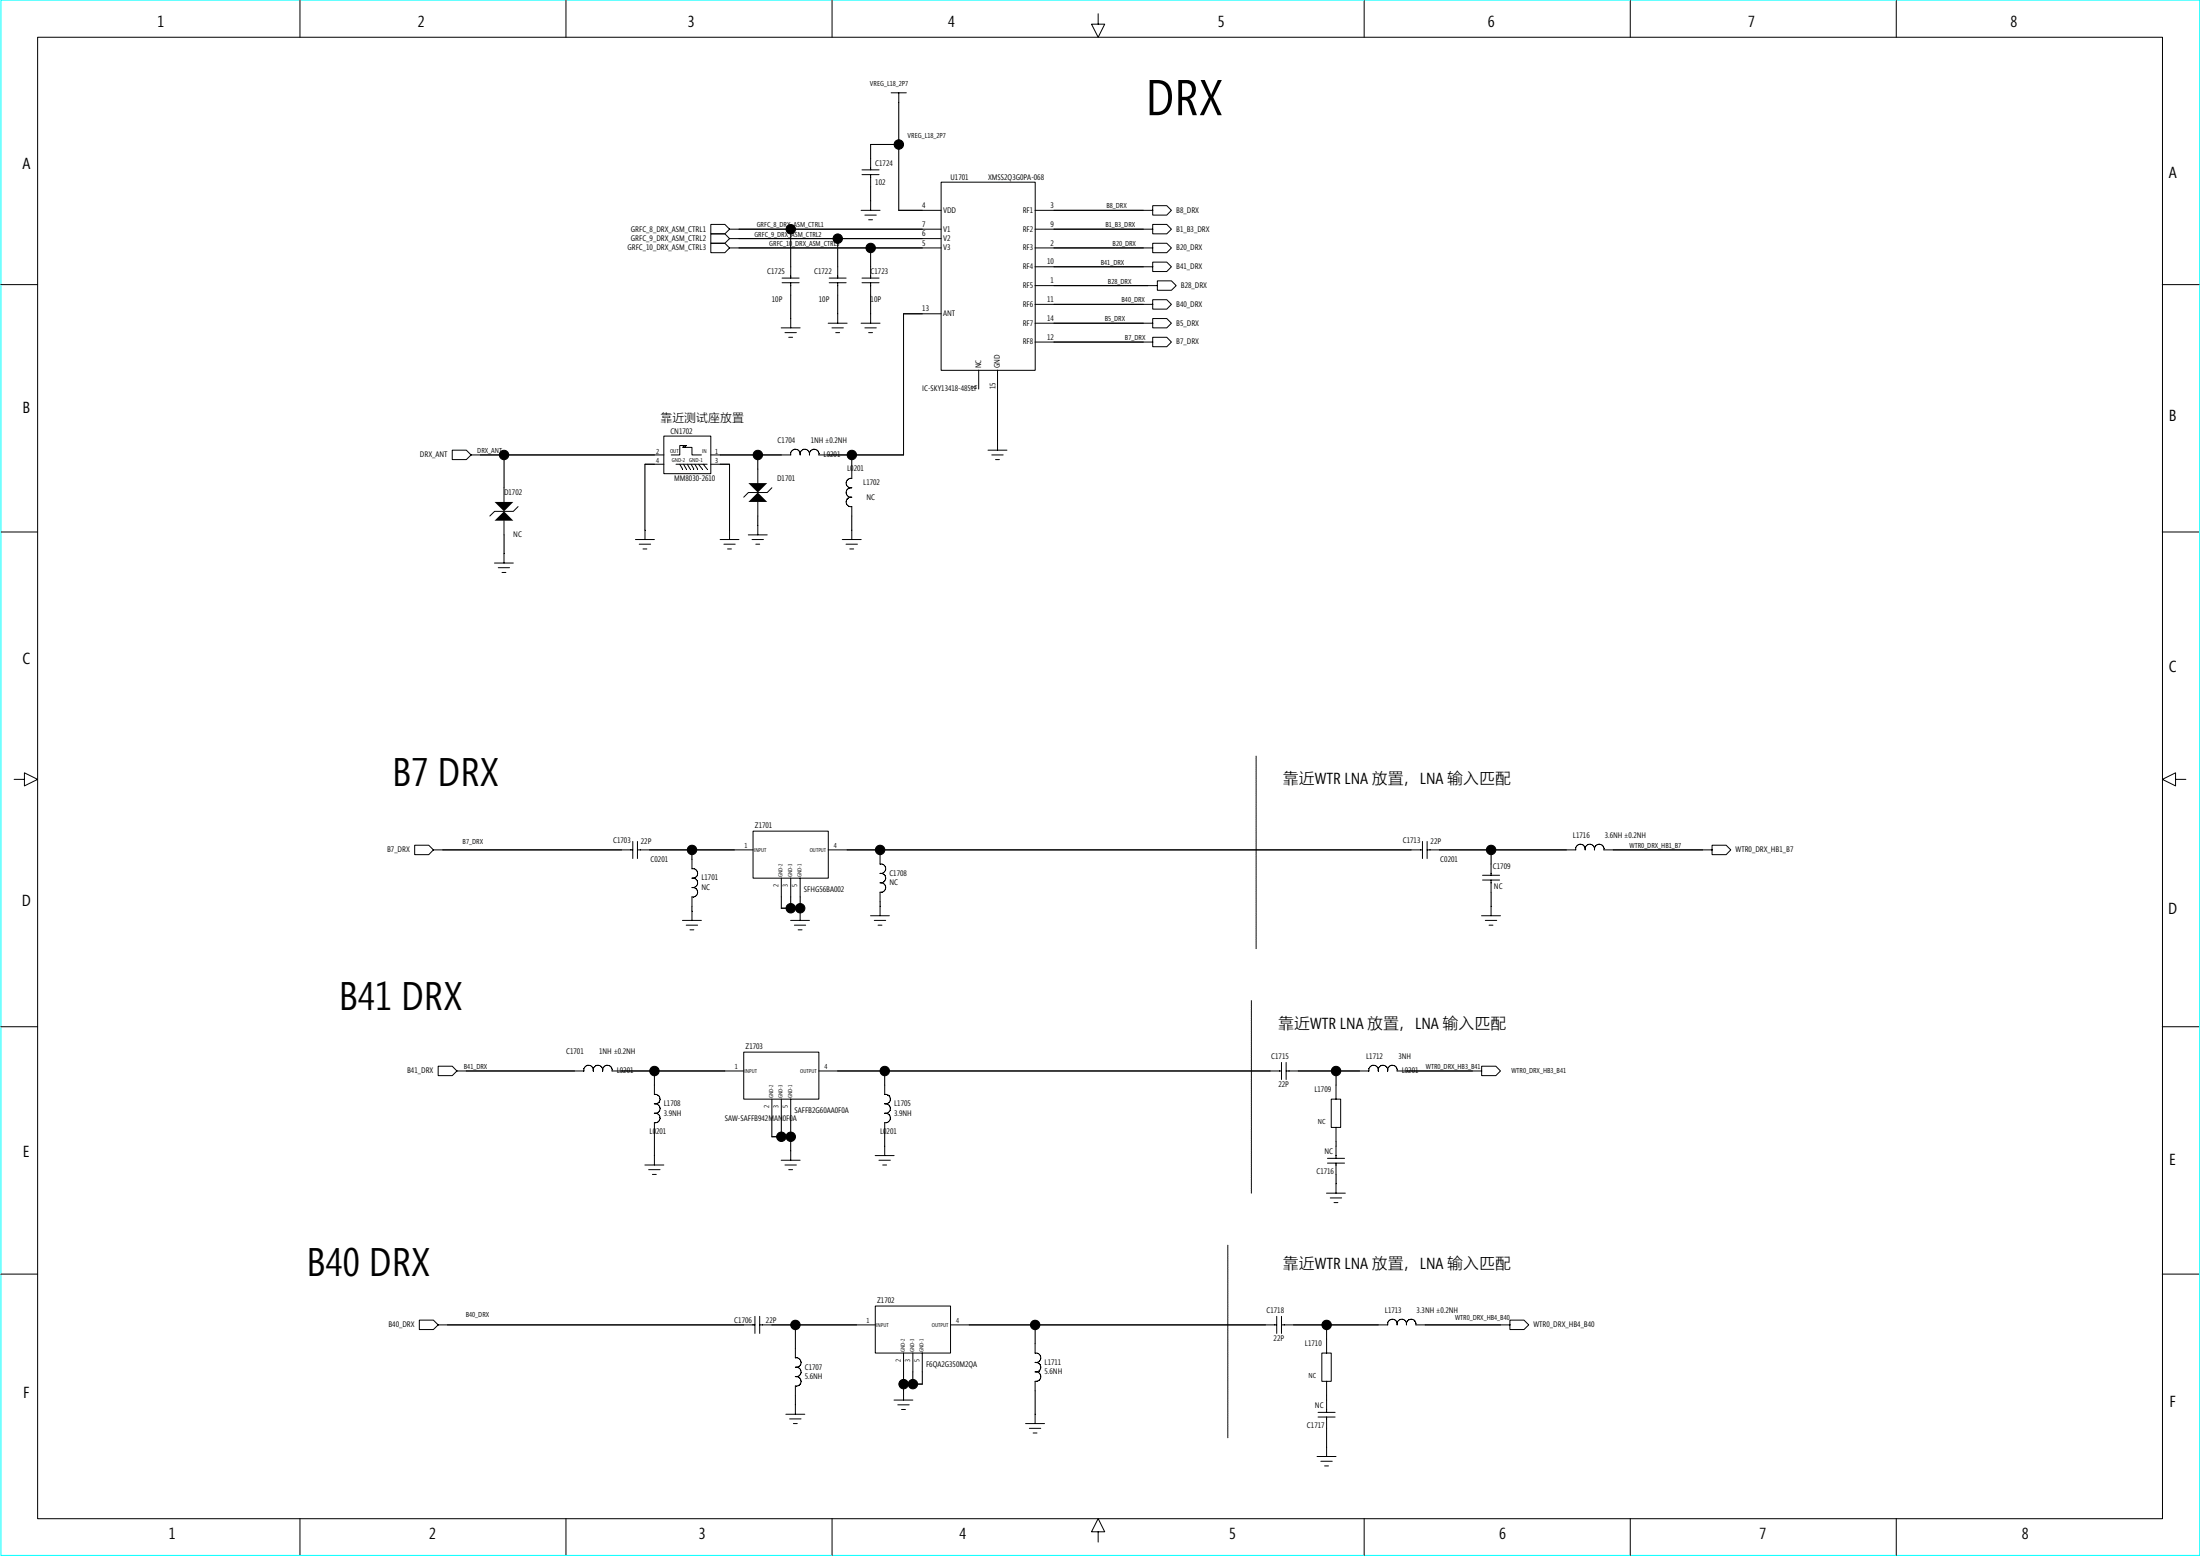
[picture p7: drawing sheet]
<svg xmlns="http://www.w3.org/2000/svg" width="420mm" height="297mm" viewBox="0 0 420 297" stroke-linecap="round" stroke-linejoin="round" font-family="sans-serif">
<path d="M.2 0h419.9v296.9h-419.9z" fill="none" stroke="#0ff" stroke-width=".19"/>
<g fill="none" stroke="#000" stroke-width=".19">
<path d="M7.2 7.1h405.8v282.8h-405.8zM57.3 .1v7M108.1 .1v7M158.9 .1v7M170.2 17.7h2.9M171.7 17.7l-.1 22.5h8.2M209.7 2.6v2h1.3l-1.3 2.5-1.2-2.5h1.2M260.5 .1v7M311.4 .1v7M362.2 .1v7M164.6 33.3h3.3M164.6 32.4h3.3"/>
<path d="M166.3 27.6h5.4M166.3 27.6v4.8M166.3 33.3v6.9M179.7 34.8h18v35.9h-18zM220.1 39.3h2.7l.9 .9-.9 .9h-2.7zM.2 54.3h7M135.8 42.8h2.6l.9 1-.9 .8h-2.6zM135.8 44.6h2.6l.9 1-.9 .8h-2.6zM135.8 46.4h2.6l.9 .9-.9 .9h-2.6zM139.3 43.8h40.5M139.3 47.3h40.5M139.3 45.6h40.5"/>
<path d="M149.4 54h3.2M149.4 53.1h3.2M151 43.8v9.3M151 54v8.6M158.4 54h3.2M158.4 53.1h3.2M160 45.6v7.5M160 54v7.7M164.5 40.2h3.6M164.6 54h3.3M164.6 53.1h3.3M165.2 41.1h2.2"/>
<path d="M165.9 42h.7M166.3 47.3v5.8M166.3 54v7.7M179.8 59.9h-7.3l.1 27-16.2-.1a.89 .89 0 0 0-1.1-1M197.7 40.2h22.5M197.7 43.8h22.5M197.7 47.3h22.5M197.7 50.9h22.5M197.7 54.5h23.4M197.7 58.1h22.5M220.1 46.4h2.7l.9 .9-.9 .9h-2.7zM220.1 50h2.7l.9 .9-.9 .9h-2.7z"/>
<path d="M220.1 42.8h2.7l.9 1-.9 .8h-2.7zM220.1 57.2h2.7l.9 .9-.9 .9h-2.7zM221 53.6h2.7l.9 .9-.9 .9h-2.7zM413 54.3h7M149.2 62.6h3.6M149.9 63.5h2.2M150.6 64.4h.8M158.2 61.7h3.6M158.9 62.6h2.2M159.6 63.5h.7M164.5 61.7h3.6M165.2 62.6h2.2"/>
<path d="M165.9 63.5h.7M186.9 70.7v3.6M190.5 70.7v15.2M197.7 61.7h22.5M197.7 65.3h22.5M220.1 60.8h2.7l.9 .9-.9 .9h-2.7zM220.1 64.4h2.7l.9 .9-.9 .9h-2.7zM86.4 85.9h2.7l.9 .9-.9 .9h-2.7zM89.9 86.8h36.9M96.3 86.8v9M96.3 99.4v8.1M98.9 96.7l-.9 .9h-3.5l-1 .9"/>
<path d="M123.2 88.6h3.6M123.2 88.6v14.4M126.8 83.2h9v7.2h-9zM129.1 88.6h6M129.8 88.6l.6 .9M130.4 85.4h1.8v1.4h1.8M130.4 85h.7l-.4 .4zM130.5 88.6l.6 .9M131.1 85h-1.3v1.8h-1.6M131.3 88.6l.5 .9M132 88.6l.5 .9M132.7 88.6l.5 .9"/>
<path d="M133.4 88.6l.7 .9M134.3 88.6l.7 .9M135.7 88.6h3.6v14.4M144.7 86.8v5.4M144.7 95.8v6.3M147.4 93.1l-.9 .9h-3.6l-.9 .9M151.7 85.8h.3a.88 .88 0 0 1 .8 .8M151.7 85.8l-.6 .4-.1 .6h-15.3M155.3 85.8l-.2 .1a.87 .87 0 0 0-.5 .9 .91 .91 0 0 0-.9-1 .91 .91 0 0 0-.9 1v-.2M162.4 93.1a.91 .91 0 0 0-.8 1 .91 .91 0 0 0 1.1 .8h-.3M162.4 94.9a.91 .91 0 0 0-.8 1 .91 .91 0 0 0 1.1 .8M162.7 86.8v4.6a.9 .9 0 0 0-1.1 .8 .9 .9 0 0 0 1.1 .9h-.3"/>
<path d="M162.7 96.7v6.3M188.7 85.9h3.6M189.4 86.8h2.2M190.1 87.7h.8M.2 101.6h7M94.4 107.5h3.6M95.2 108.4h2.1M95.9 109.3h.7M121.4 103h3.6M122.1 103.9h2.2M122.8 104.8h.7M137.5 103h3.6"/>
<path d="M138.2 103.9h2.2M138.9 104.8h.8M142.9 102.1h3.6M143.6 103h2.2M144.3 103.9h.8M160.9 103h3.6M161.6 103.9h2.2M162.3 104.8h.7M413 101.6h7M2.7 148.8h2v-1.3l2.5 1.3-2.5 1.2v-1.2M143.8 158.7h14.4v8.9h-14.4zM415.5 148.8v-1.3l-2.5 1.3 2.5 1.2v-1.2h2"/>
<path d="M79.2 161.4h2.7l.9 .8-.9 1h-2.7zM82.8 162.2h38.1M120.9 160.6v3.3M121.7 162.2h22.1M121.7 160.6v3.3M130.3 175.7h3.7M131.1 176.6h2.1M131.8 177.5h.7M132.2 162.2v3.7M132.2 165.8a.91 .91 0 0 1 1 .8 .91 .91 0 0 1-.8 1M132.4 169.4h-.2a.9 .9 0 0 1 1 .9 .9 .9 0 0 1-1 .9v4.5M132.4 167.6h-.2a.91 .91 0 0 1 1 .8 .91 .91 0 0 1-.8 1"/>
<path d="M149.2 173.4h3.6M149.2 167.6v5.8M151 175.7h3.6M151 167.6v5.8M151.7 176.6h2.2M152.4 177.5h.8M152.8 167.6v8.1M158.2 162.2h113.5M166.3 174.8h3.6M167 175.7h2.2M167.7 176.6h.7M168.1 164.9a.92 .92 0 0 1 1 .8 .92 .92 0 0 1-.8 1.1"/>
<path d="M168.1 162.2v2.8M168.2 166.7h-.1a.92 .92 0 0 1 1.1 .9 .92 .92 0 0 1-1.1 .9 .9 .9 0 0 1 1 .9 .9 .9 0 0 1-1 .9v4.5M271.7 160.6v3.3M272.6 160.6v3.3M282.9 174.8h3.7M283.1 168h3.3M283.1 167.1h3.3M283.7 175.7h2.1M284.4 176.6h.7M284.8 162.2v4.9M284.8 168v6.8M302.7 162a.9 .9 0 0 0-1-.8 .9 .9 0 0 0-.7 1h-28.4"/>
<path d="M302.7 162v.2a.91 .91 0 0 1 .9-1 .91 .91 0 0 1 .9 1M306.3 162.2h20.7M306.3 162.2a.92 .92 0 0 0-.9-1 .92 .92 0 0 0-.9 1.1M327 161.4h2.7l.8 .8-.8 1h-2.7zM.2 196h7M413 196h7M83.7 203.5h2.7l.9 .9-.9 .9h-2.7zM87.2 204.4h24.3a.9 .9 0 0 1 .9-1.1 .9 .9 0 0 1 .9 1.1M115.1 204.4a.92 .92 0 0 0-.9-1 .92 .92 0 0 0-.9 1.1M115.8 203.4l.7 .1a.83 .83 0 0 1 .4 .9h25.2M115.8 203.4l-.6 .4-.1 .7M125 210.7h.1"/>
<path d="M125 212.5a.92 .92 0 0 1 1.1 .9 .92 .92 0 0 1-1.1 .9M125 204.4v4.6M125 214.3v8.1M125 210.7a.92 .92 0 0 1 1.1 .9 .92 .92 0 0 1-1.1 .9M125 208.9a.91 .91 0 0 1 1 .8 .91 .91 0 0 1-.8 1M142 200.9h14.4v8.9h-14.4zM147.4 217h3.6M147.4 209.8v7.2M149.2 209.8v7.2M151 209.8v11.7M156.4 204.4h88.3M168.9 210.7h.2"/>
<path d="M168.9 212.5h.2M169 204.4v4.6M169 214.3v6.3M169 210.7a.92 .92 0 0 1 1 .8 .92 .92 0 0 1-.8 1M169 208.9a.91 .91 0 0 1 1 .8 .91 .91 0 0 1-.8 1M169 212.5a.92 .92 0 0 1 1 .9 .92 .92 0 0 1-1 .9M244.7 202.8v3.3M245.6 204.4h15.9a.9 .9 0 0 1 .8-1.1 .9 .9 0 0 1 .9 1.1M245.6 202.8v3.3M254.2 209.8h1.8v5.4h-1.8zM255.2 204.4v5.4M255.2 215.2v5.9"/>
<path d="M265 204.4a.92 .92 0 0 0-.9-1 .92 .92 0 0 0-.9 1.1M265.7 203.4h.5a.86 .86 0 0 1 .6 1h16.2M265.7 203.4l-.6 .4-.1 .7M283 203.5h2.7l.9 .9-.9 .9h-2.7zM123.2 222.4h3.6M123.9 223.3h2.2M124.6 224.2h.7M149.2 221.5h3.6M149.9 222.4h2.2M150.6 223.3h.8M167.1 220.6h3.7M167.9 221.5h2.1"/>
<path d="M168.6 222.4h.7M253.3 227.8h3.6M253.5 221.1h3.3M253.5 222h3.3M254.1 228.7h2.1M254.8 229.6h.7M255.2 222v5.8M.2 243.2h7M80.1 252h2.7l.9 .9-.9 .9h-2.7zM83.7 252.9h60.5M144.2 251.3v3.3M145.1 252.9h22.1"/>
<path d="M145.1 251.3v3.3M151.9 252.9v6.3a.91 .91 0 0 1 1.1 .9 .91 .91 0 0 1-1.1 .9 .91 .91 0 0 1 1.1 .9 .91 .91 0 0 1-1.1 .9M167.2 249.3h14.3v9h-14.3zM172.6 258.3v9M174.3 258.3v5.9M176.1 258.3v5.9h-3.6M181.5 252.9h62.3M197.7 252.9v5.4a.91 .91 0 0 1 1.1 .9 .91 .91 0 0 1-1.1 .9 .91 .91 0 0 1 1.1 .9 .91 .91 0 0 1-1.1 .9 .91 .91 0 0 1 1.1 .9 .91 .91 0 0 1-1.1 .9M243.8 251.3v3.3M244.7 252.9h20.3M244.7 251.3v3.3M252.4 258.3h1.8v5.4h-1.8z"/>
<path d="M253.4 252.9v5.4M270.4 252.9h18M270.4 252.9a.91 .91 0 0 0-.9-1.1 .91 .91 0 0 0-.9 1.1 .92 .92 0 0 0-.9-1.1 .92 .92 0 0 0-.9 1.1 .92 .92 0 0 0-.9-1.1 .92 .92 0 0 0-.9 1.1M288.4 252h2.7l.9 .9-.9 .9h-2.7zM413 243.2h7M150.1 270h3.6M150.8 270.9h2.2M151.5 271.8h.8M151.9 262.8a.92 .92 0 0 1 1.1 .9 .92 .92 0 0 1-1.1 .9M151.9 264.6v5.4M170.7 267.3h3.6M171.5 268.2h2.1"/>
<path d="M172.2 269.1h.7M195.9 271.8h3.6M196.6 272.7h2.2M197.3 273.6h.7M197.7 263.7v8.1M251.5 278h3.7M251.7 269.6h3.3M251.7 270.5h3.3M252.3 279h2.1M253 279.8h.7M253.4 263.7v5.9M253.4 270.5v7.5"/>
<path d="M57.3 289.9v7M108.1 289.9v7M158.9 289.9v7M209.7 292.4h1.3l-1.3-2.5-1.2 2.5h1.2v2M260.5 289.9v7M311.4 289.9v7M362.2 289.9v7"/>
<circle cx="171.7" cy="27.6" r=".9"/>
<circle cx="151" cy="43.8" r=".9"/>
<circle cx="160" cy="45.6" r=".9"/>
<circle cx="166.3" cy="47.3" r=".9"/>
<circle cx="96.3" cy="86.9" r=".9"/>
<circle cx="144.7" cy="86.9" r=".9"/>
<circle cx="162.7" cy="86.9" r=".9"/>
<circle cx="132.2" cy="162.2" r=".9"/>
<circle cx="151" cy="173.4" r=".9"/>
<circle cx="152.8" cy="173.4" r=".9"/>
<circle cx="168.1" cy="162.2" r=".9"/>
<circle cx="284.8" cy="162.2" r=".9"/>
<circle cx="125" cy="204.5" r=".9"/>
<circle cx="149.2" cy="217" r=".9"/>
<circle cx="151" cy="217" r=".9"/>
<circle cx="169" cy="204.5" r=".9"/>
<circle cx="255.2" cy="204.5" r=".9"/>
<circle cx="151.9" cy="252.9" r=".9"/>
<circle cx="197.7" cy="252.9" r=".9"/>
<circle cx="253.4" cy="252.9" r=".9"/>
<circle cx="172.6" cy="264.2" r=".9"/>
<circle cx="174.4" cy="264.2" r=".9"/>
</g>
<g fill="#000">
<path d="M123.2 88.6h1.8zM137.6 88.6h1.7zM144.7 98.5v1.8zM132.2 173v.9zM132.2 162.2v1.8zM149.2 173.4h1.8zM151 173.4h1.8zM152.8 173.4v.5zM168.1 172.1v.9zM168.1 162.2v1zM168.1 162.2v.4zM147.4 217h1.8z"/>
<path d="M149.2 217h1.8zM255.2 217.9v.9zM255.2 224.2v1.8zM151.9 266.4v1.8zM172.6 264.2h1.7zM172.6 264.2v1.3zM174.3 264.2h1.8zM253.4 266.4v.9z"/>
</g>
<g fill="#000">
<path d="M94.5 95.8h3.5l-1.7 1.8zM94.5 99.4l1.8-1.8 1.7 1.8zM144.7 94l1.8 1.8h-3.6zM142.9 92.2h3.6l-1.8 1.8z"/>
<circle cx="171.6" cy="27.6" r=".91"/>
<circle cx="151" cy="43.8" r=".91"/>
<circle cx="160" cy="45.6" r=".91"/>
<circle cx="166.3" cy="47.3" r=".91"/>
<circle cx="96.3" cy="86.8" r=".91"/>
<circle cx="144.7" cy="86.8" r=".91"/>
<circle cx="162.7" cy="86.8" r=".91"/>
<circle cx="132.2" cy="162.2" r=".91"/>
<circle cx="151" cy="173.4" r=".91"/>
<circle cx="152.8" cy="173.4" r=".91"/>
<circle cx="168.1" cy="162.2" r=".91"/>
<circle cx="284.8" cy="162.2" r=".91"/>
<circle cx="125" cy="204.4" r=".91"/>
<circle cx="149.2" cy="217" r=".91"/>
<circle cx="151" cy="217" r=".91"/>
<circle cx="169" cy="204.4" r=".91"/>
<circle cx="255.2" cy="204.4" r=".91"/>
<circle cx="151.9" cy="252.9" r=".91"/>
<circle cx="197.7" cy="252.9" r=".91"/>
<circle cx="253.4" cy="252.9" r=".91"/>
<circle cx="172.6" cy="264.2" r=".91"/>
<circle cx="174.3" cy="264.2" r=".91"/>
</g>
<path d="M239.9 181.1v-36.8M239 227.8v-36.9M234.5 274.5v-36.9" fill="none" stroke="#000" stroke-width=".19" stroke-dasharray=".1 .1 0 .1"/>
<text font-size="9.6" x="218.8" y="22">DRX</text>
<g font-size="7.6">
<text x="74.9" y="150">B7 DRX</text>
<text x="64.7" y="192.9">B41 DRX</text>
<text x="58.6" y="243.6">B40 DRX</text>
</g>
<g font-size="3.1">
<text x="30.1" y="5.2">1</text>
<text x="79.8" y="5.2">2</text>
<text x="131.4" y="5.2">3</text>
<text x="181.1" y="5.2">4</text>
<text x="232.6" y="5.2">5</text>
<text x="284.1" y="5.2">6</text>
<text x="333.9" y="5.2">7</text>
<text x="384" y="5.2">8</text>
<text x="4.3" y="32.3">A</text>
<text x="414.2" y="33.9">A</text>
<text x="4.3" y="78.8">B</text>
<text x="414.2" y="80.4">B</text>
<text x="4.3" y="126.7">C</text>
<text x="414.2" y="128.4">C</text>
<text x="245" y="149.7">靠近WTR LNA 放置，LNA 输入匹配</text>
<text x="4.2" y="172.9">D</text>
<text x="414.1" y="174.5">D</text>
<text x="244.1" y="196.4">靠近WTR LNA 放置，LNA 输入匹配</text>
<text x="4.4" y="220.8">E</text>
<text x="414.3" y="222.4">E</text>
<text x="245" y="242.2">靠近WTR LNA 放置，LNA 输入匹配</text>
<text x="4.4" y="267">F</text>
<text x="414.3" y="268.6">F</text>
<text x="32.2" y="293.9">1</text>
<text x="82" y="293.9">2</text>
<text x="133.5" y="293.9">3</text>
<text x="183.2" y="293.9">4</text>
<text x="234.8" y="293.9">5</text>
<text x="286.3" y="293.9">6</text>
<text x="336" y="293.9">7</text>
<text x="386.1" y="293.9">8</text>
</g>
<text font-size="2.3" x="126.1" y="80.6">靠近测试座放置</text>
<g font-size="1.5">
<text x="167.2" y="35.2">102</text>
<text x="167.2" y="31.6">C1724</text>
<text x="181.5" y="34.3">U1701</text>
<text x="188.7" y="34.3">XMSS2Q3G0PA-068</text>
<text x="176.1" y="39.7">4</text>
<text x="180.1" y="40.6">VDD</text>
<text x="195.3" y="40.6">RF1</text>
<text x="200.6" y="39.7">3</text>
<text x="224.6" y="40.6">B8_DRX</text>
<text x="119.8" y="47.8">GRFC_10_DRX_ASM_CTRL3</text>
<text x="120.5" y="44.2">GRFC_8_DRX_ASM_CTRL1</text>
<text x="120.5" y="46">GRFC_9_DRX_ASM_CTRL2</text>
<text x="176.1" y="45.1">6</text>
<text x="176.1" y="43.3">7</text>
<text x="176.1" y="46.9">5</text>
<text x="180.1" y="47.8">V3</text>
<text x="180.1" y="46">V2</text>
<text x="180.1" y="44.2">V1</text>
<text x="195.3" y="44.2">RF2</text>
<text x="195.3" y="47.8">RF3</text>
<text x="200.6" y="43.3">9</text>
<text x="200.6" y="46.9">2</text>
<text x="224.6" y="47.8">B20_DRX</text>
<text x="224.6" y="44.2">B1_B3_DRX</text>
<text x="146.5" y="52.3">C1725</text>
<text x="155.5" y="52.3">C1722</text>
<text x="166.3" y="52.3">C1723</text>
<text x="195.3" y="51.4">RF4</text>
<text x="200" y="50.5">10</text>
<text x="224.6" y="51.4">B41_DRX</text>
<text x="147.4" y="57.7">10P</text>
<text x="156.4" y="57.7">10P</text>
<text x="166.3" y="57.7">10P</text>
<text x="176.1" y="59.5">13</text>
<text x="195.3" y="55">RF5</text>
<text x="195.3" y="58.5">RF6</text>
<text x="200" y="57.7">11</text>
<text x="200.6" y="54.1">1</text>
<text x="224.6" y="58.5">B40_DRX</text>
<text x="225.5" y="55">B28_DRX</text>
<text x="180.1" y="60.3">ANT</text>
<text x="195.3" y="62.1">RF7</text>
<text x="195.3" y="65.7">RF8</text>
<text x="200" y="61.3">14</text>
<text x="200" y="64.9">12</text>
<text x="224.6" y="62.1">B5_DRX</text>
<text x="224.6" y="65.7">B7_DRX</text>
<text x="187.4" y="70.3" transform="rotate(-90 187.4 70.3)">NC</text>
<text x="191" y="70.3" transform="rotate(-90 191 70.3)">GND</text>
<text x="176.1" y="74.7">IC-SKY13418-485LF</text>
<text x="186.5" y="74.3" transform="rotate(-90 186.5 74.3)">8</text>
<text x="190.1" y="74.3" transform="rotate(-90 190.1 74.3)">15</text>
<text x="128" y="82.8">CN1702</text>
<text x="80.2" y="87.3">DRX_ANT</text>
<text x="148.5" y="84.6">C1704</text>
<text x="154.8" y="84.6">1NH ±0.2NH</text>
<text x="157.3" y="87.3">L0201</text>
<text x="161.8" y="90">L0201</text>
<text x="96.3" y="94.5">D1702</text>
<text x="128.7" y="91.8">MM8030-2610</text>
<text x="148.4" y="91.8">D1701</text>
<text x="164.9" y="92.7">L1702</text>
<text x="165.5" y="95.4">NC</text>
<text x="98" y="102.6">NC</text>
<text x="117.1" y="160.9">C1703</text>
<text x="122.4" y="161.1">22P</text>
<text x="144.2" y="158">Z1701</text>
<text x="267.9" y="160.9">C1713</text>
<text x="273.2" y="161.1">22P</text>
<text x="300.4" y="160">L1716</text>
<text x="306.5" y="160">3.6NH ±0.2NH</text>
<text x="73.9" y="162.7">B7_DRX</text>
<text x="124.3" y="164.5">C0201</text>
<text x="169.9" y="167.2">C1708</text>
<text x="275.1" y="164.5">C0201</text>
<text x="285.1" y="165.9">C1709</text>
<text x="331.5" y="162.7">WTR0_DRX_HB1_B7</text>
<text x="134" y="169.9">NC</text>
<text x="134" y="168.1">L1701</text>
<text x="153.5" y="170.2">SFHG56BA002</text>
<text x="169.9" y="169">NC</text>
<text x="285.3" y="169.7">NC</text>
<text x="108.1" y="201.3">C1701</text>
<text x="114.4" y="201.3">1NH ±0.2NH</text>
<text x="142.4" y="200.2">Z1703</text>
<text x="242.8" y="202.2">C1715</text>
<text x="260.9" y="202.2">L1712</text>
<text x="267.1" y="202.2">3NH</text>
<text x="77.8" y="204.9">B41_DRX</text>
<text x="117.8" y="204.9">L0201</text>
<text x="244.1" y="207.6">22P</text>
<text x="251" y="208.5">L1709</text>
<text x="267.7" y="204.9">L0201</text>
<text x="126.8" y="211.2">L1708</text>
<text x="126.8" y="213">3.9NH</text>
<text x="138.4" y="214">SAW-SAFFB942MAN0F0A</text>
<text x="151.7" y="212.4">SAFFB2G60AA0F0A</text>
<text x="170.8" y="213">3.9NH</text>
<text x="170.8" y="211.2">L1705</text>
<text x="124.1" y="216.6">L0201</text>
<text x="168.1" y="216.6">L0201</text>
<text x="252.9" y="220.3">NC</text>
<text x="251.4" y="224.1">C1716</text>
<text x="167.5" y="248.7">Z1702</text>
<text x="241.9" y="250.7">C1718</text>
<text x="264.5" y="250.7">L1713</text>
<text x="270.6" y="250.7">3.3NH ±0.2NH</text>
<text x="74.2" y="253.4">B40_DRX</text>
<text x="140.2" y="252.5">C1706</text>
<text x="146.3" y="252.5">22P</text>
<text x="243.2" y="256.1">22P</text>
<text x="249.2" y="257">L1710</text>
<text x="292.9" y="253.4">WTR0_DRX_HB4_B40</text>
<text x="153.7" y="261.5">C1707</text>
<text x="153.7" y="263.3">5.6NH</text>
<text x="176.9" y="260.9">F6QA2G350M2QA</text>
<text x="199.5" y="260.6">L1711</text>
<text x="199.5" y="262.4">5.6NH</text>
<text x="251.1" y="268.8">NC</text>
<text x="249.6" y="272.6">C1717</text>
</g>
<g font-size="1.4">
<text x="166.1" y="16.4">VREG_L18_2P7</text>
<text x="173.3" y="26.3">VREG_L18_2P7</text>
<text x="211.3" y="39.8">B8_DRX</text>
<text x="144.1" y="45.2">GRFC_9_DRX_ASM_CTRL2</text>
<text x="144.5" y="43.4">GRFC_8_DRX_ASM_CTRL1</text>
<text x="146.9" y="46.9">GRFC_10_DRX_ASM_CTRL3</text>
<text x="211.1" y="43.4">B1_B3_DRX</text>
<text x="212.5" y="46.9">B20_DRX</text>
<text x="210.2" y="50.5">B41_DRX</text>
<text x="211.6" y="54.1">B28_DRX</text>
<text x="214.2" y="57.7">B40_DRX</text>
<text x="211" y="61.3">B5_DRX</text>
<text x="214.9" y="64.9">B7_DRX</text>
<text x="91.2" y="86.5">DRX_ANT</text>
<text x="125.3" y="86.6">2</text>
<text x="125.3" y="88.4">4</text>
<text x="136.6" y="86.6">1</text>
<text x="136.6" y="88.4">3</text>
<text x="88.4" y="161.1">B7_DRX</text>
<text x="142.2" y="161.9">1</text>
<text x="159.3" y="161.9">4</text>
<text x="311.2" y="161.9">WTR0_DRX_HB1_B7</text>
<text x="148.7" y="169.3" transform="rotate(-90 148.7 169.3)">2</text>
<text x="150.5" y="169.3" transform="rotate(-90 150.5 169.3)">3</text>
<text x="152.3" y="169.3" transform="rotate(-90 152.3 169.3)">5</text>
<text x="88.6" y="204.1">B41_DRX</text>
<text x="140.4" y="204.1">1</text>
<text x="157.5" y="204.1">4</text>
<text x="272.3" y="204.1">WTR0_DRX_HB3_B41</text>
<text x="288.6" y="204.8">WTR0_DRX_HB3_B41</text>
<text x="146.9" y="211.5" transform="rotate(-90 146.9 211.5)">2</text>
<text x="148.7" y="211.5" transform="rotate(-90 148.7 211.5)">3</text>
<text x="150.5" y="211.5" transform="rotate(-90 150.5 211.5)">5</text>
<text x="251.7" y="214.7">NC</text>
<text x="89" y="251.5">B40_DRX</text>
<text x="277.9" y="252">WTR0_DRX_HB4_B40</text>
<text x="165.5" y="252.5">1</text>
<text x="182.6" y="252.5">4</text>
<text x="172" y="260" transform="rotate(-90 172 260)">2</text>
<text x="173.8" y="260" transform="rotate(-90 173.8 260)">3</text>
<text x="175.6" y="260" transform="rotate(-90 175.6 260)">5</text>
<text x="249.9" y="263.1">NC</text>
</g>
<g font-size="1.1">
<text x="128" y="86.4">OUT</text>
<text x="128.3" y="88.2">GND-2 GND-1</text>
<text x="134.1" y="86.4">IN</text>
<text x="144" y="162.6">INPUT</text>
<text x="149.5" y="167.4" transform="rotate(-90 149.5 167.4)">GND-2</text>
<text x="151.3" y="167.4" transform="rotate(-90 151.3 167.4)">GND-3</text>
<text x="153.1" y="167.4" transform="rotate(-90 153.1 167.4)">GND-1</text>
<text x="154.6" y="162.6">OUTPUT</text>
<text x="142.2" y="204.8">INPUT</text>
<text x="147.7" y="209.7" transform="rotate(-90 147.7 209.7)">GND-2</text>
<text x="149.5" y="209.7" transform="rotate(-90 149.5 209.7)">GND-3</text>
<text x="151.3" y="209.7" transform="rotate(-90 151.3 209.7)">GND-1</text>
<text x="152.8" y="204.8">OUTPUT</text>
<text x="167.4" y="253.2">INPUT</text>
<text x="178" y="253.2">OUTPUT</text>
<text x="172.8" y="258.1" transform="rotate(-90 172.8 258.1)">GND-2</text>
<text x="174.6" y="258.1" transform="rotate(-90 174.6 258.1)">GND-3</text>
<text x="176.4" y="258.1" transform="rotate(-90 176.4 258.1)">GND-1</text>
</g>
</svg>
